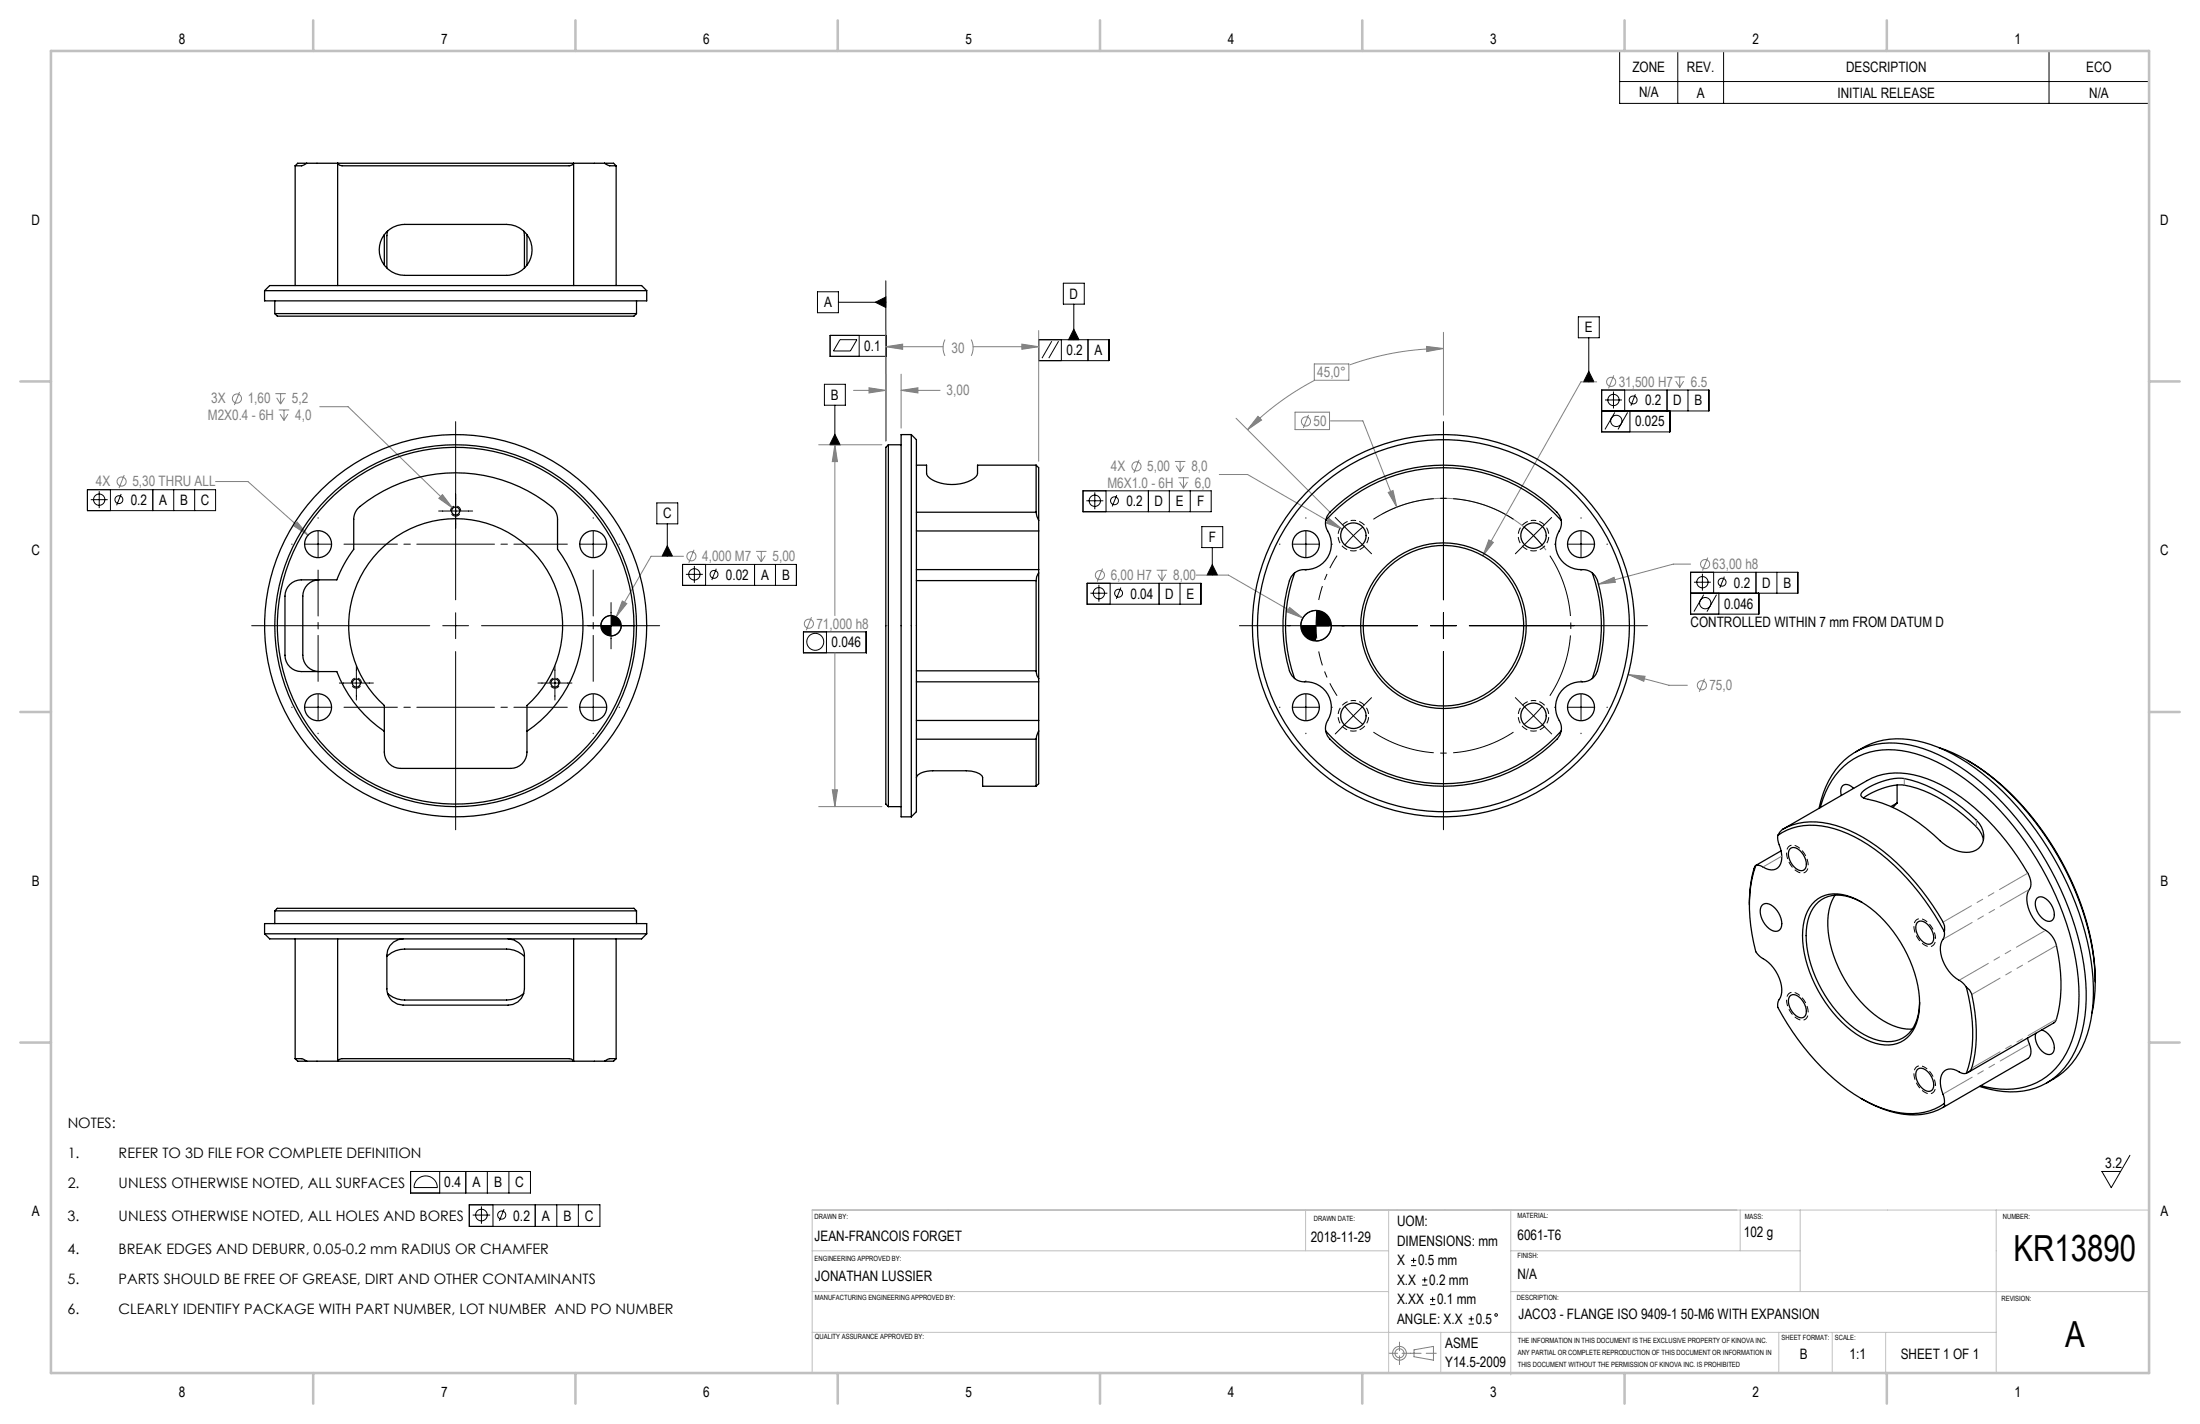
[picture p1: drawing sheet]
<svg xmlns="http://www.w3.org/2000/svg" width="432mm" height="279mm" viewBox="0 0 432 279" stroke-linecap="round" stroke-linejoin="round" font-family="sans-serif">
<g fill="none" stroke="#808080" stroke-width=".2">
<path d="M47 76.9l-1 2.6M54.1 77.2h2M54.3 78.1l.8 1.2M55.1 77.2v2.1M55.8 78.1l-.7 1.2M62.8 79.8h5.5l20.6 19.9M167.5 76.6h6.4M170.6 76.1l3.3 .5-3.3 .5zM173.9 68l3.3-.5v1zM173.9 64.9v21.6M173.9 68h11.2M176.9 76.6l3.3-.5v1z"/>
<path d="M176.9 73.4v10.6M176.9 76.6h7.6M185.5 66.6a3.6 3.6 0 0 0 0 3.2M190.6 66.6a3.6 3.6 0 0 1 0 3.2M191 68h12.9M200.6 67.5l3.3 .5-3.3 .5zM203.9 64.9v25.6M258 71.4h6.7v3.2h-6.7zM258 74.6a54.4 54.4 0 0 0-13.1 9.7M280 68l3.3 .4-3.3 .6zM283.3 68.4a54.4 54.4 0 0 0-18.4 3.2M283.3 65.2v16.3"/>
<path d="M313.4 74.9h-3.1l-19.3 34.2M316.7 73.6l-1 2.6M328.7 74h2M328.9 74.8l.8 1.2M329.7 74v2M330.4 74.8l-.7 1.2M24.4 93.2l-1 2.6M42.3 94.5h6.4l11.8 10.5M54.7 80.4h2.1M55 81.3l.7 1.2M55.7 80.4v2.1M56.5 81.3l-.8 1.2"/>
<path d="M86.8 97l2.1 2.7-2.8-1.9zM160.7 87.3h12.4M163.9 87.3l.5 3.3h-1zM163.9 87.3v33.5M223.6 90.2l-1.1 2.6M230.6 90.5h2.1M230.9 91.4l.7 1.2M231.3 93.7h2M231.5 94.6l.8 1.2M231.6 90.5v2.1M232.3 93.7v2.1M232.4 91.4l-.8 1.2"/>
<path d="M233.1 94.6l-.8 1.2M239.3 93.1h5.6l18.6 10.7M242.6 82.1l18.6 18.5M246.9 81.7l.7 .7-2.7 1.9zM254.2 80.9h6.7v3.4h-6.7zM256.8 81.4l-1 2.6M261.1 82.6h6.4l6.7 16.9M272.5 96.6l.9-.4 .8 3.3zM58.3 102.4l2.2 2.6-2.8-1.8zM122.1 117.9l.9 .5-2.1 2.6zM134.1 109.1h-6.3l-6.9 11.9M136.2 107.9l-1 2.5"/>
<path d="M148.4 108.2h2M148.7 109l.7 1.2M149.4 108.2v2M150.2 109l-.8 1.2M216.4 111.6l-1 2.5M227 111.9h2.1M227.3 112.7l.7 1.2M228 111.9v2M228.8 112.7l-.8 1.2M234.8 112.8h6.3l14.6 8.5M253.1 119.2l2.6 2.1-3.1-1.2zM260.9 101.8l2.6 2-3.1-1.2z"/>
<path d="M271.3 100.8a25 25 0 0 1 32.1 7.1M292.2 105.9l.9 .5-2.1 2.7zM313.7 114.6l3.1-1.3 .3 1zM331.8 110.7h-3.4l-14.7 3.9M335.2 109.4l-1 2.6M159.3 121.1l-1 2.6M163.9 128.1v30.2M319.6 132.3l3.3 .4-.3 1zM319.6 132.3l8 2.2h3.6M334.5 133.2l-1 2.5M160.7 158.3h12.4M163.4 155h1l-.5 3.3z"/>
<path d="M272.6 265.5h1.7M274.7 263.3v1.7M274.7 266v1.7M275.2 265.5h3.7M277.5 264.8l3.9-.6v2.7l-3.9-.7zM277.5 265.5h.1M279.9 265.5h2"/>
<circle cx="46.5" cy="78.2" r=".9"/>
<circle cx="316.2" cy="74.9" r=".9"/>
<circle cx="23.9" cy="94.5" r=".9"/>
<circle cx="223.1" cy="91.5" r=".9"/>
<circle cx="256.3" cy="82.7" r=".9"/>
<circle cx="135.7" cy="109.1" r=".9"/>
<circle cx="215.9" cy="112.8" r=".9"/>
<circle cx="334.7" cy="110.7" r=".9"/>
<circle cx="158.8" cy="122.4" r=".9"/>
<circle cx="334" cy="134.5" r=".9"/>
<circle cx="274.7" cy="265.5" r=".88"/>
<circle cx="274.7" cy="265.5" r="1.35"/>
</g>
<g fill="none" stroke="#000" stroke-width=".2">
<path d="M317.9 10h103.9v10.3h-103.9zM317.9 16h103.9M329.3 10v10.3M338.3 10v10.3M402.2 10v10.3M160.4 57.3h4.2v4.1h-4.2zM164.6 59.3h9.3M171.8 59.3l2.1-1v2zM173.9 55.1v31.4M208.7 55.6h4.1v4.1h-4.1zM210.8 59.7v7M161.8 75.4h4.1v4.1h-4.1z"/>
<path d="M163.9 79.5v7.8M164.9 66.6h3.3l-1.3 2.3h-3.3zM168.6 65.8v4.1M173.9 65.8h-11v4.1h11M203.9 66.7h13.8v4.1h-13.8zM206.4 66.9l-1.9 3.4M207.8 66.9l-2 3.4M208.3 66.7v4.1M210.8 64.6l1 2.1h-2.1zM213.5 66.7v4.1M309.8 62.2h4.1v4.1h-4.1zM311.8 72.9l1.1 2h-2.1z"/>
<path d="M311.8 66.3v8.6M315 78.5h3.3M316.7 76.8v3.3M318.9 76.5v4.1M321 77.4l-.9 2.2M327.2 76.5v4.1M331.3 76.5v4.1M17.2 96.1h25.1v4.1h-25.1zM17.8 98h3.3M19.5 96.4v3.3M21.7 96.1v4.1M23.8 96.9l-.9 2.2"/>
<path d="M30 96.1v4.1M34.1 96.1v4.1M38.2 96.1v4.1M89.4 82.7v35M128.9 98.7h4.1v4.1h-4.1zM163.9 85.2l1 2.1h-2.1zM212.6 96.3h25.1v4.1h-25.1zM213.2 98.3h3.3M214.9 96.6v3.3M217.1 96.3v4.1M219.2 97.1l-.9 2.3M225.4 96.3v4.1"/>
<path d="M229.5 96.3v4.1M233.6 96.3v4.1M283.3 82.7v35M316.9 80.9l-1.9 3.3M319.5 80.9l-1.9 3.3M319.9 80.6v4.1M327.7 80.6v4.1h-13.3v-8.2h21v4.1h-21M57.2 106.8h.2M59.9 106.8h5.1M62.4 101.6v.1M62.4 104.2v5.1M86.1 100.3h6.7"/>
<path d="M113.9 106.8h5.1M116.4 101.6v.1M116.4 104.2v5.1M119.9 118.2v9.1M121.5 106.8h.1M131 107.1l1 2h-2.1zM131 102.8v6.3M134 110.7h22.3v4.2h-22.3zM134.6 112.7h3.3M136.3 111v3.4M138.5 110.7v4.2M140.6 111.6l-.9 2.2"/>
<path d="M148.1 110.7v4.2M152.2 110.7v4.2M213.4 114.4h22.3v4.1h-22.3zM214 116.4h3.3M215.7 114.7v3.4M217.9 114.4v4.1M220 115.3l-.9 2.2M227.5 114.4v4.1M231.6 114.4v4.1M235.9 103.3h4.1v4.1h-4.1zM237.9 110.8l1.1 2h-2.1zM237.9 107.4v5.4"/>
<path d="M251.1 106.8h.1M253.8 106.8h5M256.3 101.6v.1M256.3 104.2v5.1M256.3 111.8v.2M258.3 119.8a3 3 0 0 0-3 3M261.4 106.8h.1M262.1 101.5l7.1 7.2M267.5 103.4l-1.9 1.7-1.7 1.9M299.1 103.4l1.9 1.7 1.7 1.9M304.6 101.5l-7.2 7.2M305.1 106.8h.1"/>
<path d="M307.8 106.8h5M310.3 101.6v.1M310.3 104.2v5.1M310.3 111.8v.2M315.4 106.8h.1M331.8 116.4h21.1v-4.1h-21.1v8.2h13.4v-4.1M332.5 114.2h3.3M334.1 112.6v3.3M334.4 116.7l-1.9 3.3M336.3 112.3v4.1M336.9 116.7l-1.9 3.3M337.4 116.4v4.1"/>
<path d="M338.4 113.1l-.8 2.2M344.7 112.3v4.1M348.8 112.3v4.1M49.4 122.8h35M57.2 138.8h.2M59.9 138.8h5.1M62.4 136.2v5.1M66.6 134h6.7M69.9 130.7v6.7M86.9 122.8h5.1M89.4 120.2v5.1M89.4 127.8v35"/>
<path d="M94.5 122.8h35M105.6 134h6.7M108.9 130.7v6.7M113.9 138.8h5.1M116.4 136.2v5.1M119.9 120.8a2 2 0 0 0-2 2M121.5 138.8h.1M121.9 122.8a2 2 0 0 1-2 2M157.7 124h12.3v4.1h-12.3zM162.2 124v4.1M243.3 122.8h34.9M251.1 138.8h.1"/>
<path d="M253.8 138.8h5M256.3 133.6v.1M256.3 136.2v5.1M258.4 120.2l-.1 2.6 .1 2.5M261.3 122.8a3 3 0 0 1-3 3M261.4 138.8h.1M263.9 138.6l1.7 1.8 1.9 1.7M269.2 136.9l-7.1 7.1M280.8 122.8h5M283.3 120.2v5.1M283.3 127.8v35M288.4 122.8h34.9"/>
<path d="M297.4 136.9l7.2 7.1M302.7 138.6l-1.7 1.8-1.9 1.7M305.1 138.8h.1M307.8 138.8h5M310.3 133.6v.1M310.3 136.2v5.1M315.4 138.8h.1M62.4 143.8v.2M116.4 143.8v.2M256.3 143.8v.2M310.3 143.8v.2M80.6 229.9h23.5v4.2h-23.5z"/>
<path d="M81.9 231.4a2.28 2.28 0 0 1 2.5-.5 2.28 2.28 0 0 1 1.4 2.1h-4.5a2.28 2.28 0 0 1 .6-1.6zM86.3 229.9v4.2M91.4 229.9v4.2M92.1 236.4h25.7v4.2h-25.7zM92.8 238.4h3.4M94.5 236.7v3.4M95.7 229.9v4.2M96.8 236.4v4.2M98.9 237.3l-.9 2.2M99.9 229.9v4.2M105.1 236.4v4.2M109.3 236.4v4.2"/>
<path d="M113.5 236.4v4.2M418 226.7l-3.6 6.3-1.9-3.1h3.7M276.9 248.3h1.1M276.9 247.3h1.1M277.5 246.8v1M279.1 252.2h1.1M279.1 251.1h1.1M279.6 250.6v1M280.7 256h1M280.7 255h1M281.2 254.4v1.1M288.3 259.8h1"/>
<path d="M288.3 258.8h1M288.8 258.3v1"/>
<circle cx="316.7" cy="78.5" r="1.11"/>
<circle cx="320.5" cy="78.5" r=".78"/>
<circle cx="19.5" cy="98" r="1.11"/>
<circle cx="23.3" cy="98" r=".78"/>
<circle cx="214.9" cy="98.3" r="1.11"/>
<circle cx="218.7" cy="98.3" r=".78"/>
<circle cx="317.2" cy="82.6" r="1.11"/>
<circle cx="136.3" cy="112.7" r="1.11"/>
<circle cx="140.1" cy="112.7" r=".78"/>
<circle cx="215.7" cy="116.4" r="1.11"/>
<circle cx="219.5" cy="116.4" r=".78"/>
<circle cx="334.1" cy="114.2" r="1.11"/>
<circle cx="334.7" cy="118.3" r="1.11"/>
<circle cx="338" cy="114.2" r=".78"/>
<circle cx="160" cy="125.9" r="1.66"/>
<circle cx="94.5" cy="238.4" r="1.14"/>
<circle cx="98.5" cy="238.4" r=".8"/>
<circle cx="293.6" cy="258" r=".26"/>
</g>
<path d="M89.4 101.3a1 1 0 0 1-.9-1.5 1 1 0 0 1 1.7-.1 1 1 0 0 1-.6 1.6h-.2M69.9 135a1 1 0 0 1-.8-1.4 1 1 0 0 1 1.7-.2 1 1 0 0 1-.7 1.6h-.2M108.9 135a1 1 0 0 1-.9-1.4 1 1 0 0 1 1.7-.2 1 1 0 0 1-.6 1.6h-.2" fill="none" stroke="#000" stroke-width=".2" stroke-dasharray="1.3 .6" stroke-dashoffset=".4" stroke-linecap="butt"/>
<path d="M265.6 102.1a3 3 0 0 1 2.7 4.4 3 3 0 0 1-5.2 .2 3 3 0 0 1 2.3-4.6h.2M301 102.1a3 3 0 0 1 2.6 4.4 3 3 0 0 1-5.1 .2 3 3 0 0 1 2.2-4.6h.3M265.6 137.4a3 3 0 0 1 2.7 4.5 3 3 0 0 1-5.2 .2 3 3 0 0 1 2.3-4.6l.2-.1M301 137.4a3 3 0 0 1 2.6 4.5 3 3 0 0 1-5.1 .2 3 3 0 0 1 2.2-4.6l.3-.1M352.8 166.1a4.2 4.2 0 0 1 1.9 4.6 1.4 1.4 0 0 1-2.3 .1 4.1 4.1 0 0 1-1.5-4.5 1.28 1.28 0 0 1 1.9-.2M352.8 195a4.2 4.2 0 0 1 1.9 4.5 1.4 1.4 0 0 1-2.3 .1 4.1 4.1 0 0 1-1.5-4.4 1.28 1.28 0 0 1 1.9-.2M377.8 180.5a4.2 4.2 0 0 1 1.9 4.6 1.4 1.4 0 0 1-2.3 .1 4.1 4.1 0 0 1-1.5-4.5 1.28 1.28 0 0 1 1.9-.2M377.8 209.4a4.2 4.2 0 0 1 1.9 4.6 1.4 1.4 0 0 1-2.3 .1 4.1 4.1 0 0 1-1.5-4.5 1.28 1.28 0 0 1 1.9-.2" fill="none" stroke="#000" stroke-width=".2" stroke-dasharray="1.3 .6" stroke-dashoffset=".7" stroke-linecap="butt"/>
<path d="M262.4 109a25 25 0 0 0-3.6 8.7M258.8 127.8a25 25 0 0 0 3.6 8.7" fill="none" stroke="#000" stroke-width=".2" stroke-dasharray="15.2 1.3 1.3 1.3" stroke-dashoffset="12.4" stroke-linecap="butt"/>
<path d="M297.1 101.9a25 25 0 0 0-27.5 0M304.2 136.5a25 25 0 0 0 0-27.5M269.6 143.7a25 25 0 0 0 27.5 0" fill="none" stroke="#000" stroke-width=".2" stroke-dasharray="15.2 1.3 1.3 1.3" stroke-dashoffset="2.6" stroke-linecap="butt"/>
<g fill="none" stroke="#c0c0c0" stroke-width=".2">
<path d="M256.2 237.4v8M272.5 237.4v32M296.5 237.4v32.4M341.6 237.4v8M353.3 237.4v16M391.8 237.4v32M421.8 237.4h-262.4v32M159.4 245.4h113.1M159.4 253.4h113.1M296.5 245.4h56.8M296.5 253.4h125.3M159.4 261.4h232.4"/>
<path d="M282.8 261.4v8M349.1 261.4v8M359.6 261.4v8M370.1 261.4v8"/>
</g>
<g fill="none" stroke="#c0c0c0" stroke-width=".5">
<path d="M10 10h411.8v259.4h-411.8zM61.5 4v6M113 4v6M164.4 4v6M215.9 4v6M267.4 4v6M318.8 4v6M370.3 4v6M4 74.9h6M421.8 74.9h6M4 139.7h6M421.8 139.7h6"/>
<path d="M4 204.5h6M421.8 204.5h6M61.5 269.4v6M113 269.4v6M164.4 269.4v6M215.9 269.4v6M267.4 269.4v6M318.8 269.4v6M370.3 269.4v6"/>
</g>
<path d="M67.5 106.8h43.9M67.5 138.8h43.9" fill="none" stroke="#000" stroke-width=".2" stroke-dasharray="15.2 1.3 1.3 1.3" stroke-dashoffset="4.8"/>
<path d="M62.4 133.7v-21.9M116.4 133.7v-21.9" fill="none" stroke="#000" stroke-width=".2" stroke-dasharray="15.2 1.3 1.3 1.3" stroke-dashoffset="6.2"/>
<path d="M163.9 85.2l-1.1 2.1h2.1zM171.8 59.3l2.1 1v-2zM210.8 64.6l1 2.1h-2.1z" fill="#000"/>
<path d="M86.8 97l-.7 .8 2.8 1.9zM122.1 117.9l-1.2 3.1 2.1-2.6zM58.3 102.4l-.6 .8 2.8 1.8zM173.9 68l3.3-.5v1zM200.6 67.5l3.3 .5-3.3 .5zM163.9 87.3l.5 3.3h-1zM163.4 155h1l-.5 3.3zM170.6 76.1l3.3 .5-3.3 .5zM176.9 76.6l3.3-.5v1zM272.5 96.6l1.7 2.9-.8-3.3zM292.2 105.9l-1.2 3.2 2.1-2.7zM313.7 114.6l3.4-.3-.3-1zM319.6 132.3l3 1.4 .3-1zM260.9 101.8l-.5 .8 3.1 1.2zM253.1 119.2l-.5 .9 3.1 1.2zM280 68l3.3 .4-3.3 .6zM246.9 81.7l.7 .7-2.7 1.9z" fill="#808080"/>
<path d="M131 107.1l1 2h-2.1zM117.9 122.8a2 2 0 0 0 2 2v-2zM119.9 120.8v2h2a2 2 0 0 0-2-2zM311.8 72.9l1.1 2h-2.1zM237.9 110.8l1.1 2h-2.1zM255.3 122.8a3 3 0 0 0 3 3v-3zM258.3 119.8v3h3a3 3 0 0 0-3-3z" fill="#000"/>
<g fill="none" stroke="#000" stroke-width=".25">
<path d="M57.9 32.5v23.5M60.2 32h6.1M60.2 32a3.7 3.7 0 0 1-2.3 .5M60.2 32h-1.8l-.5 .5M66.3 32h.1M66.3 32v24M66.3 32h46.2M66.3 32l.4 .4 .5 .1h44.5l.6-.1 .2-.4M112.5 32h.1M112.6 32h6M112.6 32v24M118.6 32a3.7 3.7 0 0 0 2.3 .5"/>
<path d="M118.6 32h1.8l.5 .5M120.9 32.5v23.5M51.9 57h75M51.9 57l1-1h73l1 1M51.9 57v2h75v-2M53.9 59v2.5M75.4 46v6M75.8 45.6a5 5 0 0 1 3.6-1.6h18.1a6.6 6.6 0 0 1 5.2 1.3 5 5 0 0 1 1.4 5.5 5 5 0 0 1-4.7 3.2h-18a6.6 6.6 0 0 1-5.2-1.2 5 5 0 0 1-.4-7.2zM76.1 45.3l-.2 .9v6.4M102.8 45.3l.1 .9v6.4M103.4 46.1v5.9M124.9 59v2.5"/>
<path d="M53.9 61.5h71M53.9 61.5l.5 .5h70l.5-.5M174.4 87.3v71M174.4 87.3l-.5 .5v70l.5 .5M174.4 87.3h2.5M178.9 85.3v75M178.9 85.3l1 1v73l-1 1M178.9 85.3h-2v75h2M179.9 91.3h2v.6a1.95 1.95 0 0 0 1.5 2.5 8.2 8.2 0 0 0 8.1-.9 1.94 1.94 0 0 0 .4-1.6v-.6h11.5M203.4 91.3v9.2M203.4 91.3l.5 .5v10.3M62.6 113.8a3.2 3.2 0 0 0-3.2 3.2v11.6a3.2 3.2 0 0 0 3.2 3.2"/>
<path d="M74.3 108.2a21 21 0 0 1 30.3 0 21 21 0 0 1-1.2 30.2v9.2a3.2 3.2 0 0 1-3.2 3.2h-21.6a3.2 3.2 0 0 1-3.2-3.2v-9.2a21 21 0 0 1-1.1-30.2zM179.9 111.8h24M179.9 113.9h23.5M179.9 104.2h24M179.9 100.5h23.5M203.4 113.9v17.7M203.4 100.5l.5 1.6M203.9 112.4v20.7M203.9 112.4l-.4 .8-.1 .7M203.9 111.8v.6M203.9 104.2v7.6M203.9 102.1v2.1"/>
<path d="M254.1 112.4a31 31 0 0 0 0 20.7M254.1 112.4a4.5 4.5 0 0 0-1.5 3.4 31.4 31.4 0 0 0 .5 16l.4 .7 .6 .6M260.2 102.1a31 31 0 0 1 46.2 0M260.2 102.1a5.2 5.2 0 0 1 2.2-2.9 31.3 31.3 0 0 1 43.7 1.9l.3 1M260.2 102.1a3.7 3.7 0 0 0 .7 2.8 5.1 5.1 0 0 1-5.3 6.9l-.8 .2-.7 .4M306.4 102.1a3.7 3.7 0 0 1-.7 2.8 5.1 5.1 0 0 0 5.4 6.9l.7 .2 .7 .4M312.5 112.4a31 31 0 0 1 0 20.7M312.5 112.4a5.3 5.3 0 0 1 1.5 3.4 30.2 30.2 0 0 1-.8 16.6l-.7 .7M179.9 133.8h24M179.9 131.6h23.5M203.4 131.6l.1 .9 .4 .6M203.9 133.1v.7"/>
<path d="M203.9 133.8v7.6M254.1 133.1a3.7 3.7 0 0 0 2.8 .7 5.1 5.1 0 0 1 3.4 8l-.1 .8v.8M312.5 133.1a3.7 3.7 0 0 1-2.7 .7 5.1 5.1 0 0 0-3.5 8l.2 .8-.1 .8M75.4 143.5a25 25 0 0 1-9.3-11.7h-7a3.2 3.2 0 0 1-3.2-3.2v-11.6a3.2 3.2 0 0 1 3.2-3.2h7a25 25 0 0 1 3.3-6v-5.9a3.2 3.2 0 0 1 1.2-2.5 29.8 29.8 0 0 1 38.1 .5l.6 .9 .1 .7v6.3a25 25 0 0 1-6 35.7M174.4 158.3h2.5M179.9 152.5a2.57 2.57 0 0 1 2.2-1.2l7.6-.1a4.4 4.4 0 0 1 3 1l.2 .3v1.8h10.5M179.9 141.4h24M179.9 145h23.5M203.4 145v9.3M203.9 143.4l-.5 1.6M203.9 143.4v10.4l-.5 .5M203.9 141.4v2"/>
<path d="M260.2 143.4a31 31 0 0 0 46.2 0M260.2 143.4a4.5 4.5 0 0 0 2.2 2.9 31.5 31.5 0 0 0 43.3-1.4l.5-.7 .2-.8M357 158.6a15.8 15.8 0 0 1 7.9-11.4 16.4 16.4 0 0 1 12.7-.3 41.3 41.3 0 0 1 16.9 12.2 60.9 60.9 0 0 1 14.7 31.9 27.4 27.4 0 0 1-2.5 16.4 13.5 13.5 0 0 1-14.9 6.6l-3.3-.8M357.3 158.5a14.3 14.3 0 0 1 9.7-10.9 19.1 19.1 0 0 1 13.1 1.9 49.6 49.6 0 0 1 19.6 19.1 53.9 53.9 0 0 1 8.4 26.7 21.9 21.9 0 0 1-3.9 13.4 13.1 13.1 0 0 1-12.9 4.9l-2.5-.6M363.8 154.7a1.44 1.44 0 0 0-2.4-.2l-.1 .7 .1 .9M364.2 147.5a15.9 15.9 0 0 1 14.8-1.4 41.4 41.4 0 0 1 16.9 12.2 60.9 60.9 0 0 1 14.7 31.9 27.4 27.4 0 0 1-2.5 16.4 14.3 14.3 0 0 1-6.4 5.9M365.4 155.5a12.3 12.3 0 0 1 8.4-2.7 29.1 29.1 0 0 1 14.7 8.8 3.4 3.4 0 0 1-1.3 5.5 7 7 0 0 1-6.4-2.1 29.7 29.7 0 0 0-15.1-8.5l-.5-.4zM365.8 156.6a13.5 13.5 0 0 1 8-2.5 28 28 0 0 1 14.7 8.8l.4 .7 .4 1.2M372.3 157.6l-.8 .8M372.3 157.6l-1.2 .7M372.3 154v3.6M380.5 146.7a36.8 36.8 0 0 1 15.2 10.2 57.6 57.6 0 0 1 15.4 32.4 30.6 30.6 0 0 1-.5 9.5"/>
<path d="M386.1 149.2a50.2 50.2 0 0 1 18.3 19.3 49.9 49.9 0 0 1 6.8 24.2M53.9 178.7h71M53.9 178.7l.5-.5h70l.5 .5M53.9 178.7v2.5M124.9 178.7v2.5M344.6 169.8a28.3 28.3 0 0 0 .2 17.2l.7 .7a7.7 7.7 0 0 1 4.1 7.5l-.1 .5a2.36 2.36 0 0 0-.6 1.9 45.7 45.7 0 0 0 16.4 17.9 17.8 17.8 0 0 0 12.4 2.7 10.5 10.5 0 0 0 3.9-1.7M344.6 169.8a19.5 19.5 0 0 0-1.2 7.8M345.8 177.6a1.54 1.54 0 0 1 2.2 .2 4.3 4.3 0 0 1 1.6 4.3 1.26 1.26 0 0 1-2 .4 4.3 4.3 0 0 1-2-4.6zM348.9 163.9l.1 1.1a8.2 8.2 0 0 1 .6 4 1.99 1.99 0 0 1-3 1.4l-.6-.3a1.69 1.69 0 0 0-1.4-.3M348.9 163.9a12.5 12.5 0 0 1 11.2-1.3 33.9 33.9 0 0 1 15.3 11l3.3 4.4 2.9 4.8M349.6 166.9l-5.1 2.9M349.9 162.7l-1 1.2"/>
<path d="M349.9 162.7a13.7 13.7 0 0 1 11.7-.3 37.2 37.2 0 0 1 15.6 12.3l1.1 1.4a29.2 29.2 0 0 1 3.4 5.6l-.1 1.1M349.9 162.7l16.6-9.6a13.7 13.7 0 0 1 11.7-.3 37.2 37.2 0 0 1 15.6 12.3l2.2 3a14.5 14.5 0 0 1 2.5 4.6l.1 1.2a5 5 0 0 0 0 5.5 8.5 8.5 0 0 0 3.6 3.6l.9 1.2a7.6 7.6 0 0 1 .9 3.1 27.3 27.3 0 0 1-.5 13l-.4 .4-16.9 9.7M351.3 166.6a1.32 1.32 0 0 1 1.9 .3 3.4 3.4 0 0 1 1.2 3.4 1.17 1.17 0 0 1-1.9 .1 3.4 3.4 0 0 1-1.2-3.8zM356.2 176.8a6.6 6.6 0 0 1 7.2-.8 22.4 22.4 0 0 1 10.9 11.3 19.8 19.8 0 0 1 2.1 12.6 6.2 6.2 0 0 1-8.3 4.8 20.3 20.3 0 0 1-10.6-9.2 22 22 0 0 1-3.6-14 7.8 7.8 0 0 1 2.3-4.7zM360.2 175.6a12.2 12.2 0 0 0-1 9.5 24.5 24.5 0 0 0 11.4 15.7 9.1 9.1 0 0 0 4.7 1.1M365.5 177a7.7 7.7 0 0 0-8-.5 7.5 7.5 0 0 0-3 6 23.9 23.9 0 0 0 6.8 16.9 14.1 14.1 0 0 0 9.1 5 5.8 5.8 0 0 0 5.9-4.5l.4-1.9 .1-1.4M399.8 176.2a1.52 1.52 0 0 1 2.1 .4 3.6 3.6 0 0 1 1.2 3.6 1.19 1.19 0 0 1-2 .2 3.8 3.8 0 0 1-1.5-3.9zM51.9 183.2h75M51.9 183.2l1 1h73l1-1M51.9 183.2v-2h75v2M57.9 184.2v23.5M66.3 184.2v24"/>
<path d="M76.1 194.9a4.8 4.8 0 0 0 3.3 1.3h18.3a6.4 6.4 0 0 0 5-1.2l.1-.1M79.1 184.2a3.2 3.2 0 0 0-3.2 3.2v6.6a3.2 3.2 0 0 0 3.2 3.2h20.6a3.2 3.2 0 0 0 3.2-3.2v-6.6a3.2 3.2 0 0 0-3.2-3.2M102.8 187.6a4.9 4.9 0 0 0-3.4-1.4h-18.2a6.4 6.4 0 0 0-5.1 1.3l-.2 .2M112.6 184.2v24M120.9 184.2v23.5M351.3 195.5a1.32 1.32 0 0 1 1.9 .2 3.4 3.4 0 0 1 1.2 3.5 1.17 1.17 0 0 1-1.9 .1 3.4 3.4 0 0 1-1.2-3.8zM376.3 181.1a1.32 1.32 0 0 1 1.9 .2 3.4 3.4 0 0 1 1.2 3.5 1.17 1.17 0 0 1-1.9 0 3.4 3.4 0 0 1-1.2-3.7zM381.6 182.8a2.37 2.37 0 0 1-.5 1.9 6.8 6.8 0 0 0 2.3 6.9l1.7 1.1 .8 1M385.9 193.7a29.3 29.3 0 0 1 0 16.9M385.9 193.7a3.9 3.9 0 0 1 1.5 3.2 28.1 28.1 0 0 1-.4 12.7l-.3 .5-.8 .5M57.9 207.7a3.7 3.7 0 0 1 2.3 .5M57.9 207.7l.5 .5h1.8"/>
<path d="M60.2 208.2h6.1M66.3 208.2h.1M66.3 208.2l.3-.3 .6-.2h44.5l.5 .1 .3 .4M66.3 208.2h46.2M112.5 208.2h.1M112.6 208.2h6M120.9 207.7a3.7 3.7 0 0 0-2.3 .5M120.9 207.7l-.5 .5h-1.8M365.3 215.5a20.2 20.2 0 0 0 11.9 3.2 11 11 0 0 0 4.2-1.4M376.3 209.9a1.32 1.32 0 0 1 1.9 .3 3.4 3.4 0 0 1 1.2 3.4 1.17 1.17 0 0 1-1.9 .1 3.4 3.4 0 0 1-1.2-3.8zM381.6 216.5l.1 .4-.3 .4M385.9 210.6a1.69 1.69 0 0 1-1.4-.3 2.14 2.14 0 0 0-3.6 1.1 9.4 9.4 0 0 0 .7 4.2v.9"/>
<path d="M397.9 203.7l.4 1.2a2.27 2.27 0 0 1-.3 2.8l-16.6 9.6M400.7 202.1a3.7 3.7 0 0 1 2.4 4.3 1.19 1.19 0 0 1-2 .1 3.8 3.8 0 0 1-1.5-3.8"/>
<circle cx="62.4" cy="106.8" r="2.65"/>
<circle cx="89.4" cy="100.3" r=".8"/>
<circle cx="116.4" cy="106.8" r="2.65"/>
<circle cx="256.3" cy="106.8" r="2.65"/>
<circle cx="265.6" cy="105.1" r="2.5"/>
<circle cx="301" cy="105.1" r="2.5"/>
<circle cx="310.3" cy="106.8" r="2.65"/>
<circle cx="62.4" cy="138.8" r="2.65"/>
<circle cx="69.9" cy="134" r=".8"/>
<circle cx="89.4" cy="122.8" r="35.5"/>
<circle cx="89.4" cy="122.8" r="35"/>
<circle cx="89.4" cy="122.8" r="37.5"/>
<circle cx="108.9" cy="134" r=".8"/>
<circle cx="116.4" cy="138.8" r="2.65"/>
<circle cx="119.9" cy="122.8" r="2"/>
<circle cx="256.3" cy="138.8" r="2.65"/>
<circle cx="258.3" cy="122.8" r="3"/>
<circle cx="283.3" cy="122.8" r="15.8"/>
<circle cx="283.3" cy="122.8" r="16.2"/>
<circle cx="283.3" cy="122.8" r="37.5"/>
<circle cx="283.3" cy="122.8" r="36.5"/>
<circle cx="310.3" cy="138.8" r="2.65"/>
<circle cx="265.6" cy="140.4" r="2.5"/>
<circle cx="301" cy="140.4" r="2.5"/>
</g>
<path d="M381.4 180.9l16.6-9.6M403.6 185.5l-16.6 9.6M387 209.6l16.6-9.6" fill="none" stroke="#808080" stroke-width=".2" stroke-dasharray="6.3 1.3 1.3 1.3 1.3 1.3" stroke-dashoffset="-.1"/>
<path d="M398.3 174.5l-17 9.8M384.5 192.3l17-9.8M381.3 214.7l17-9.8" fill="none" stroke="#808080" stroke-width=".2" stroke-dasharray="6.3 1.3 1.3 1.3 1.3 1.3" stroke-dashoffset="-.3"/>
<path d="M373.8 154.1v-1.3M349.7 168l-3.7 2.1M387.9 162.2v-1.3" fill="none" stroke="#808080" stroke-width=".2" stroke-dasharray="6.3 1.3 1.3 1.3 1.3 1.3"/>
<g font-size="7.1">
<text x="395.2" y="247.5">KR13890</text>
<text x="405.3" y="264.4">A</text>
</g>
<g font-size="2.8">
<text x="35.1" y="8.7">8</text>
<text x="86.6" y="8.7">7</text>
<text x="138" y="8.7">6</text>
<text x="189.5" y="8.7">5</text>
<text x="241" y="8.7">4</text>
<text x="292.5" y="8.7">3</text>
<text x="343.9" y="8.7">2</text>
<text x="395.4" y="8.7">1</text>
<text x="320.4" y="14">ZONE</text>
<text x="331.1" y="14">REV.</text>
<text x="362.3" y="14">DESCRIPTION</text>
<text x="409.5" y="14">ECO</text>
<text x="321.7" y="19">N/A</text>
<text x="333" y="19.2">A</text>
<text x="360.6" y="19.2">INITIAL RELEASE</text>
<text x="410.1" y="19.2">N/A</text>
<text x="6.2" y="44.1">D</text>
<text x="424" y="44.1">D</text>
<text x="209.9" y="58.6">D</text>
<text x="161.7" y="60.3">A</text>
<text x="311.1" y="65.2">E</text>
<text x="169.6" y="68.8">0.1</text>
<text x="209.3" y="69.7">0.2</text>
<text x="214.8" y="69.7">A</text>
<text x="163.1" y="78.4">B</text>
<text x="320.9" y="83.7">0.025</text>
<text x="322.9" y="79.5">0.2</text>
<text x="328.4" y="79.5">D</text>
<text x="332.6" y="79.5">B</text>
<text x="25.7" y="99.1">0.2</text>
<text x="31.3" y="99.1">A</text>
<text x="35.4" y="99.1">B</text>
<text x="39.4" y="99.1">C</text>
<text x="130.1" y="101.7">C</text>
<text x="221.1" y="99.3">0.2</text>
<text x="226.6" y="99.3">D</text>
<text x="230.8" y="99.3">E</text>
<text x="235" y="99.3">F</text>
<text x="237.2" y="106.4">F</text>
<text x="6.2" y="109">C</text>
<text x="142.5" y="113.8">0.02</text>
<text x="149.4" y="113.8">A</text>
<text x="153.5" y="113.8">B</text>
<text x="424" y="109">C</text>
<text x="221.9" y="117.5">0.04</text>
<text x="228.7" y="117.5">D</text>
<text x="232.9" y="117.5">E</text>
<text x="338.4" y="119.4">0.046</text>
<text x="340.3" y="115.3">0.2</text>
<text x="345.9" y="115.3">D</text>
<text x="350" y="115.3">B</text>
<text x="331.8" y="123.1">CONTROLLED WITHIN 7 mm FROM DATUM D</text>
<text x="163.2" y="127">0.046</text>
<text x="6.2" y="173.8">B</text>
<text x="424" y="173.8">B</text>
<text x="13.3" y="221.4">NOTES:</text>
<text x="13.3" y="227.2">1.</text>
<text x="23.3" y="227.2">REFER TO 3D FILE FOR COMPLETE DEFINITION</text>
<text x="13.3" y="233">2.</text>
<text x="23.3" y="233">UNLESS OTHERWISE NOTED, ALL SURFACES</text>
<text x="87.2" y="233">0.4</text>
<text x="92.7" y="233">A</text>
<text x="97" y="233">B</text>
<text x="101.1" y="233">C</text>
<text x="413.2" y="229.2">3.2</text>
<text x="6.2" y="238.7">A</text>
<text x="13.3" y="239.6">3.</text>
<text x="23.3" y="239.6">UNLESS OTHERWISE NOTED, ALL HOLES AND BORES</text>
<text x="100.7" y="239.5">0.2</text>
<text x="106.4" y="239.5">A</text>
<text x="110.6" y="239.5">B</text>
<text x="114.8" y="239.5">C</text>
<text x="424" y="238.7">A</text>
<text x="159.9" y="243.5">JEAN-FRANCOIS FORGET</text>
<text x="257.3" y="243.7">2018-11-29</text>
<text x="274.2" y="240.6">UOM:</text>
<text x="274.2" y="244.5">DIMENSIONS: mm</text>
<text x="297.8" y="243.3">6061-T6</text>
<text x="342.3" y="242.7">102 g</text>
<text x="13.3" y="246.1">4.</text>
<text x="13.3" y="251.9">5.</text>
<text x="23.3" y="246.1">BREAK EDGES AND DEBURR, 0.05-0.2 mm RADIUS OR CHAMFER</text>
<text x="23.3" y="251.9">PARTS SHOULD BE FREE OF GREASE, DIRT AND OTHER CONTAMINANTS</text>
<text x="160" y="251.4">JONATHAN LUSSIER</text>
<text x="274.2" y="248.3">X</text>
<text x="278.3" y="248.3">0.5 mm</text>
<text x="297.8" y="250.9">N/A</text>
<text x="13.3" y="257.8">6.</text>
<text x="23.3" y="257.8">CLEARLY IDENTIFY PACKAGE WITH PART NUMBER, LOT NUMBER AND PO NUMBER</text>
<text x="274.2" y="255.9">X.XX</text>
<text x="274.2" y="252.1">X.X</text>
<text x="280.5" y="252.1">0.2 mm</text>
<text x="282.1" y="255.9">0.1 mm</text>
<text x="274.2" y="259.7">ANGLE: X.X</text>
<text x="289.6" y="259.7">0.5</text>
<text x="298" y="258.7">JACO3 - FLANGE ISO 9409-1 50-M6 WITH EXPANSION</text>
<text x="283.7" y="264.5">ASME</text>
<text x="283.7" y="268.3">Y14.5-2009</text>
<text x="353.3" y="266.6">B</text>
<text x="363" y="266.6">1:1</text>
<text x="373.1" y="266.6">SHEET 1 OF 1</text>
<text x="35.1" y="274.1">8</text>
<text x="86.6" y="274.1">7</text>
<text x="138" y="274.1">6</text>
<text x="189.5" y="274.1">5</text>
<text x="241" y="274.1">4</text>
<text x="292.5" y="274.1">3</text>
<text x="343.9" y="274.1">2</text>
<text x="395.4" y="274.1">1</text>
</g>
<g font-size="2.8" fill="#808080">
<text x="186.8" y="69.2">30</text>
<text x="185.8" y="77.6">3,00</text>
<text x="258.5" y="74">45,0°</text>
<text x="317.7" y="75.9">31,500 H7</text>
<text x="331.9" y="75.9">6.5</text>
<text x="40.8" y="82.4">M2X0.4 - 6H</text>
<text x="41.5" y="79.2">3X</text>
<text x="48.6" y="79.2">1,60</text>
<text x="57.3" y="79.2">5,2</text>
<text x="58" y="82.4">4,0</text>
<text x="257.8" y="83.7">50</text>
<text x="18.8" y="95.5">4X</text>
<text x="26" y="95.5">5,30 THRU ALL</text>
<text x="217.4" y="95.7">M6X1.0 - 6H</text>
<text x="218" y="92.5">4X</text>
<text x="225.2" y="92.5">5,00</text>
<text x="233.8" y="92.5">8,0</text>
<text x="234.5" y="95.7">6,0</text>
<text x="137.8" y="110.1">4,000 M7</text>
<text x="151.6" y="110.1">5,00</text>
<text x="218" y="113.8">6,00 H7</text>
<text x="230.3" y="113.8">8,00</text>
<text x="336.1" y="111.6">63,00 h8</text>
<text x="160.2" y="123.3">71,000 h8</text>
<text x="335.5" y="135.4">75,0</text>
</g>
<g font-size="1.4">
<text x="159.9" y="239.1">DRAWN BY:</text>
<text x="257.9" y="239.5">DRAWN DATE:</text>
<text x="297.8" y="238.9">MATERIAL:</text>
<text x="342.4" y="239.1">MASS:</text>
<text x="393.1" y="239.2">NUMBER:</text>
<text x="159.9" y="247.3">ENGINEERING APPROVED BY:</text>
<text x="297.8" y="246.9">FINISH:</text>
<text x="160" y="255">MANUFACTURING ENGINEERING APPROVED BY:</text>
<text x="297.7" y="255.1">DESCRIPTION:</text>
<text x="392.8" y="255.2">REVISION:</text>
<text x="160" y="262.8">QUALITY ASSURANCE APPROVED BY:</text>
<text x="297.9" y="263.5">THE INFORMATION IN THIS DOCUMENT IS THE EXCLUSIVE PROPERTY OF KINOVA INC.</text>
<text x="349.7" y="263">SHEET FORMAT:</text>
<text x="360.1" y="263">SCALE:</text>
<text x="297.9" y="265.9">ANY PARTIAL OR COMPLETE REPRODUCTION OF THIS DOCUMENT OR INFORMATION IN</text>
<text x="297.9" y="268.3">THIS DOCUMENT WITHOUT THE PERMISSION OF KINOVA INC. IS PROHIBITED</text>
</g>
</svg>
